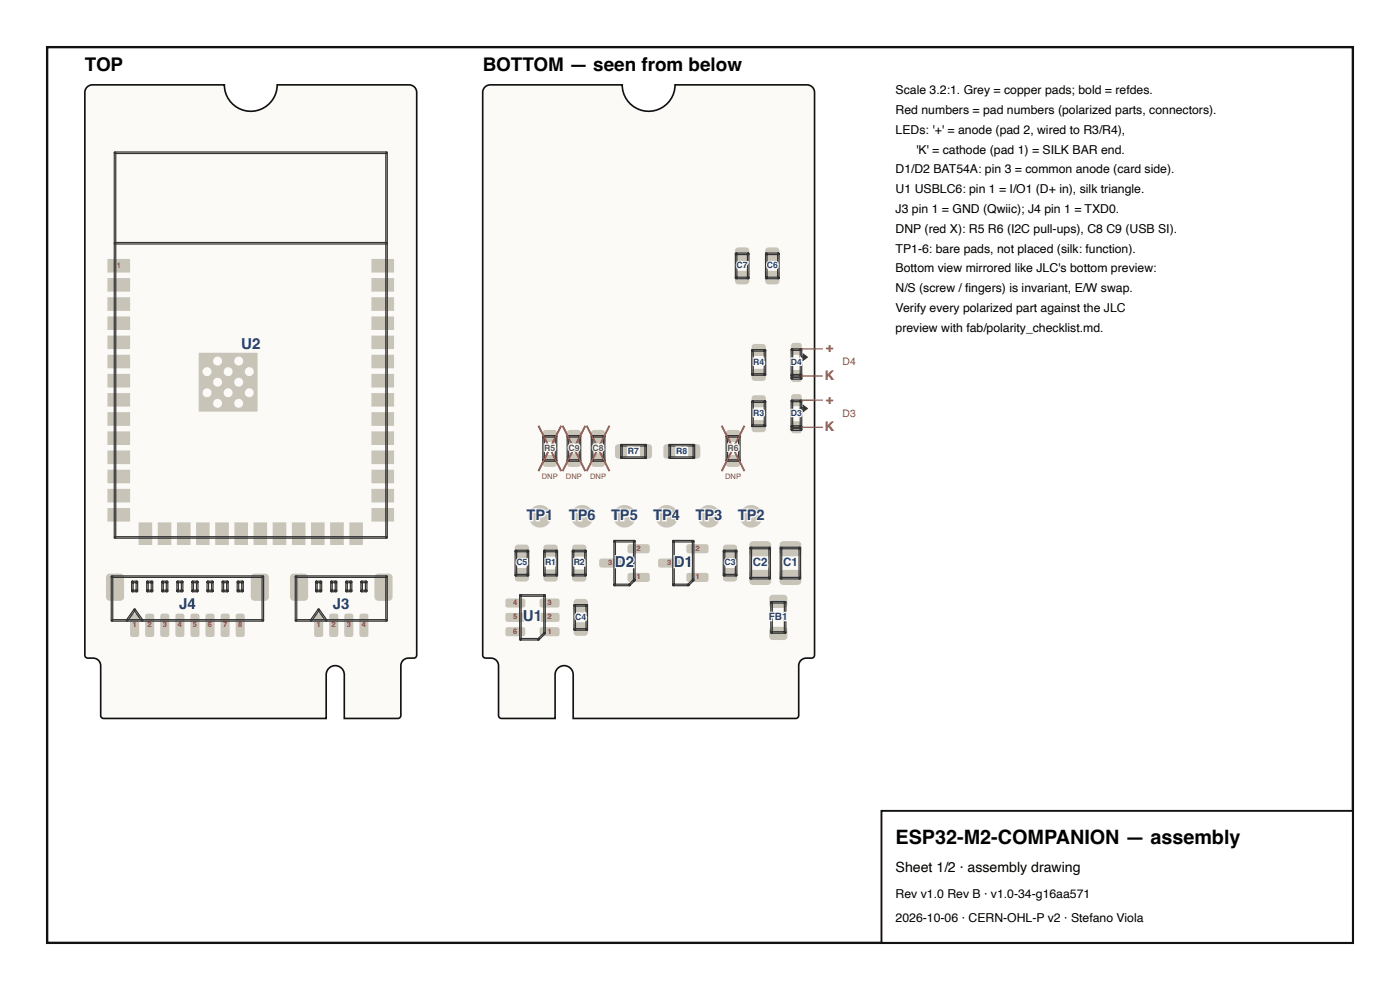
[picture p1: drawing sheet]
<svg xmlns="http://www.w3.org/2000/svg" width="297mm" height="210mm" viewBox="0 0 297 210" stroke-linecap="round" stroke-linejoin="round" font-family="sans-serif">
<path d="M18.3 18.6a1.61 1.61 0 0 1 1.3-.6h28a5.6 5.6 0 0 0 5.6 5.6 5.6 5.6 0 0 0 5.6-5.6h28a1.59 1.59 0 0 1 1.6 1.6v119.4l-.1 .3-.5 .3a2.04 2.04 0 0 0-2.8 1.4v10.8l-.1 .3-.4 .3h-11.5v-9.3a1.92 1.92 0 0 0-1.9-1.9 1.92 1.92 0 0 0-1.9 1.9v9.3h-47.2l-.4-.1-.2-.5v-10.6a1.59 1.59 0 0 0-1.6-1.6h-1.3l-.4-.3-.1-.3v-119.4z" fill="#fbfaf6" stroke="#111" stroke-width=".35"/>
<path d="M66.8 130.3l1.3-.1 .4 .3 .1 4.1-.3 .5h-1.2l-.4-.3-.1-4.2zM70 130.3l1.3-.1 .4 .3 .1 4.1-.3 .5h-1.2l-.4-.3-.1-4.2zM73.2 130.3l1.3-.1 .4 .3 .1 4.1-.3 .5h-1.2l-.4-.3-.1-4.2zM76.4 130.3l1.3-.1 .4 .3 .1 4.1-.3 .5h-1.2l-.4-.3-.1-4.2zM61.7 121.9l.6-.2h2.3a.79 .79 0 0 1 .8 .8v4.1a.79 .79 0 0 1-.8 .8h-2.3a.79 .79 0 0 1-.8-.8v-4.1zM79.7 121.9l.5-.2h2.3a.79 .79 0 0 1 .8 .8v4.1a.79 .79 0 0 1-.8 .8h-2.3a.79 .79 0 0 1-.8-.8v-4.1z" fill="#c9c4b8"/>
<g fill="none" stroke="#333" stroke-width=".25">
<path d="M62.6 122.3l19.4-.1 .2 .2-19.4 .1zM62.6 122.3l.3-.1 .1 .1-.1 9.5-.3-.2zM62.7 131.4h19.3l.2 .3-19.4 .1-.2-.1zM67 123.4l1.1-.1 .1 .2-1.1 .1zM67 125.3l1.1-.1 .1 .2-1.1 .1zM67 123.4l.2-.1 .1 .1-.1 2.1-.2-.1zM67.5 129.3l.2-.1 1.6 2.5h-.2zM67.5 129.2l.2 .1v.1l-1.7 2.4-.2-.2zM68 123.3l.2 .1-.1 2.1-.2-.1zM70.2 123.4l1.1-.1 .1 .2-1.1 .1zM70.2 125.3l1.1-.1 .1 .2-1.1 .1zM70.2 123.4l.2-.1 .1 .1-.1 2.1-.2-.1z"/>
<path d="M71.1 123.4l.2-.1 .1 .1-.1 2.1-.2-.1zM73.4 123.4l1.1-.1 .1 .2-1.1 .1zM73.4 125.3l1.1-.1 .1 .2-1.1 .1zM73.4 123.4l.2-.1 .1 .1-.1 2.1-.2-.1zM74.3 123.4l.2-.1 .1 .1-.1 2.1-.2-.1zM76.6 123.4l1.1-.1 .1 .2-1.1 .1zM76.6 125.3l1.1-.1 .1 .2-1.1 .1zM76.6 123.4l.2-.1 .1 .1-.1 2.1-.2-.1zM77.6 123.3l.2 .1-.1 2.1-.2-.1zM81.9 122.3l.2-.1 .1 .1-.1 9.5-.3-.2z"/>
</g>
<path d="M71.7 127h.5v1.6a.75 .75 0 0 1-.9 .7 .75 .75 0 0 1-.6-.9h.4l.2 .5 .4-.1zM72.8 127.2a.66 .66 0 0 1 .9-.1 .66 .66 0 0 1 0 1 .75 .75 0 0 1 .1 1.1 .75 .75 0 0 1-1.2-.2l-.1-.4h.4a.34 .34 0 0 0 .3 .4 .34 .34 0 0 0 .4-.4 .34 .34 0 0 0-.3-.3h-.2v-.3l.2-.1a.3 .3 0 0 0 .2-.3 .3 .3 0 0 0-.3-.3 .3 .3 0 0 0-.3 .4h-.4z" fill="none" stroke="#fbfaf6" stroke-width=".5"/>
<path d="M27.7 130.3l1.3-.1 .5 .3v4.1l-.3 .5h-1.1l-.5-.3v-4.2zM30.9 130.3l1.3-.1 .5 .3v4.1l-.3 .5h-1.1l-.5-.3v-4.2zM34.1 130.3l1.3-.1 .5 .3v4.1l-.3 .5h-1.1l-.5-.3v-4.2zM37.3 130.3l1.3-.1 .5 .3v4.1l-.3 .5h-1.1l-.5-.3v-4.2zM40.5 130.3l1.3-.1 .5 .3v4.1l-.3 .5h-1.1l-.5-.3v-4.2zM43.7 130.3l1.3-.1 .5 .3v4.1l-.3 .5h-1.1l-.5-.3v-4.2zM46.9 130.3l1.3-.1 .5 .3v4.1l-.3 .5h-1.1l-.5-.3v-4.2zM50.1 130.3l1.3-.1 .5 .3v4.1l-.3 .5h-1.1l-.5-.3v-4.2zM22.7 121.9l.6-.2h2.2a.79 .79 0 0 1 .8 .8v4.1a.79 .79 0 0 1-.8 .8h-2.2a.79 .79 0 0 1-.8-.8v-4.1zM53.4 121.9l.6-.2h2.2a.79 .79 0 0 1 .8 .8v4.1a.79 .79 0 0 1-.8 .8h-2.2a.79 .79 0 0 1-.8-.8v-4.1z" fill="#c9c4b8"/>
<g fill="none" stroke="#333" stroke-width=".25">
<path d="M23.6 122.3l32.2-.1 .1 .2-32.1 .1zM23.6 122.3l.2-.1 .1 .1-.1 9.5-.2-.2zM23.7 131.4h32.1l.1 .3-32.1 .1-.2-.1zM27.9 123.4l1.1-.1 .2 .2-1.1 .1zM27.9 125.3l1.1-.1 .2 .2-1.1 .1zM27.9 123.4l.2-.1 .1 .1-.1 2.1-.2-.1zM28.4 129.3l.3-.1 1.6 2.5h-.3zM28.5 129.2l.2 .1v.1l-1.8 2.4-.1-.2zM29 123.3l.2 .1-.1 2.1-.2-.1zM31.1 123.4l1.1-.1 .2 .2-1.1 .1zM31.1 125.3l1.1-.1 .2 .2-1.1 .1zM31.1 123.4l.2-.1 .1 .1-.1 2.1-.2-.1z"/>
<path d="M32.1 123.4l.2-.1 .1 .1-.1 2.1-.2-.1zM34.3 123.4l1.1-.1 .2 .2-1.1 .1zM34.3 125.3l1.1-.1 .2 .2-1.1 .1zM34.3 123.4l.2-.1 .1 .1-.1 2.1-.2-.1zM35.3 123.4l.2-.1 .1 .1-.1 2.1-.2-.1zM37.5 123.4l1.1-.1 .2 .2-1.1 .1zM37.5 125.3l1.1-.1 .2 .2-1.1 .1zM37.5 123.4l.2-.1 .1 .1-.1 2.1-.2-.1zM38.5 123.4l.2-.1 .1 .1-.1 2.1-.2-.1zM40.7 123.4l1.1-.1 .2 .2-1.1 .1zM40.7 125.3l1.1-.1 .2 .2-1.1 .1zM40.7 123.4l.2-.1 .1 .1-.1 2.1-.2-.1z"/>
<path d="M41.7 123.4l.2-.1 .1 .1-.1 2.1-.2-.1zM43.9 123.4l1.1-.1 .2 .2-1.1 .1zM43.9 125.3l1.1-.1 .2 .2-1.1 .1zM43.9 123.4l.2-.1 .1 .1-.1 2.1-.2-.1zM44.9 123.4l.2-.1 .1 .1-.1 2.1-.2-.1zM47.1 123.4l1.1-.1 .2 .2-1.1 .1zM47.1 125.3l1.1-.1 .2 .2-1.1 .1zM47.1 123.4l.2-.1 .1 .1-.1 2.1-.2-.1zM48.1 123.4l.2-.1 .1 .1-.1 2.1-.2-.1zM50.3 123.4l1.1-.1 .2 .2-1.1 .1zM50.3 125.3l1.1-.1 .2 .2-1.1 .1zM50.3 123.4l.2-.1 .1 .1-.1 2.1-.2-.1z"/>
<path d="M51.3 123.4l.2-.1 .1 .1-.1 2.1-.2-.1zM55.6 122.3l.2-.1 .1 .1-.1 9.5-.2-.2z"/>
</g>
<path d="M39 127h.5v1.6a.75 .75 0 0 1-.8 .7 .75 .75 0 0 1-.6-.9h.4l.1 .5 .4-.1zM40.7 127h.5v1.4h.2v.4h-.2v.5h-.5v-.5h-.9v-.4zM40.7 127.5v.9h-.5z" fill="none" stroke="#fbfaf6" stroke-width=".5"/>
<path d="M22.8 54.9h4.8v2.9h-4.8zM22.8 59h4.8v2.9h-4.8zM22.8 63.1h4.8v2.8h-4.8zM22.8 67.1h4.8v2.9h-4.8zM22.8 71.2h4.8v2.9h-4.8zM22.8 75.3h4.8v2.8h-4.8zM22.8 79.3h4.8v2.9h-4.8zM22.8 83.4h4.8v2.9h-4.8zM22.8 87.4h4.8v2.9h-4.8zM22.8 91.5h4.8v2.9h-4.8zM22.8 95.6h4.8v2.8h-4.8zM22.8 99.6h4.8v2.9h-4.8zM22.8 103.7h4.8v2.9h-4.8zM22.8 107.8h4.8v2.8h-4.8zM29.4 110.8h2.9v4.8h-2.9zM33.5 110.8h2.8v4.8h-2.8zM37.5 110.8h2.9v4.8h-2.9zM41.6 110.8h2.9v4.8h-2.9zM45.7 110.8h2.8v4.8h-2.8zM49.7 110.8h2.9v4.8h-2.9zM53.8 110.8h2.9v4.8h-2.9zM57.9 110.8h2.8v4.8h-2.8zM61.9 110.8h2.9v4.8h-2.9zM66 110.8h2.9v4.8h-2.9zM70 110.8h2.9v4.8h-2.9zM74.1 110.8h2.9v4.8h-2.9zM78.8 107.8h4.8v2.8h-4.8zM78.8 103.7h4.8v2.9h-4.8zM78.8 99.6h4.8v2.9h-4.8zM78.8 95.6h4.8v2.8h-4.8zM78.8 91.5h4.8v2.9h-4.8zM78.8 87.4h4.8v2.9h-4.8zM78.8 83.4h4.8v2.9h-4.8zM78.8 79.3h4.8v2.9h-4.8zM78.8 75.3h4.8v2.8h-4.8zM78.8 71.2h4.8v2.9h-4.8zM78.8 67.1h4.8v2.9h-4.8zM78.8 63.1h4.8v2.8h-4.8zM78.8 59h4.8v2.9h-4.8zM78.8 54.9h4.8v2.9h-4.8zM43 78.8a.96 .96 0 0 0 1.9 0 .96 .96 0 0 0-1.9 0zM43 83.3a.96 .96 0 0 0 1.9 0 .96 .96 0 0 0-1.9 0zM45.2 76.6a.96 .96 0 0 0 1.9 0 .96 .96 0 0 0-1.9 0zM45.2 81.1a.96 .96 0 0 0 1.9 0 .96 .96 0 0 0-1.9 0zM45.2 85.6a.96 .96 0 0 0 1.9 0 .96 .96 0 0 0-1.9 0zM47.4 78.8a1 1 0 0 0 2 0 1 1 0 0 0-2 0zM42.2 74.8h12.4v12.5h-12.4zM47.4 83.3a1 1 0 0 0 2 0 1 1 0 0 0-2 0zM49.7 76.6a.96 .96 0 0 0 1.9 0 .96 .96 0 0 0-1.9 0zM49.7 81.1a.96 .96 0 0 0 1.9 0 .96 .96 0 0 0-1.9 0zM49.7 85.6a.96 .96 0 0 0 1.9 0 .96 .96 0 0 0-1.9 0zM51.9 78.8a.96 .96 0 0 0 1.9 0 .96 .96 0 0 0-1.9 0zM51.9 83.3a.96 .96 0 0 0 1.9 0 .96 .96 0 0 0-1.9 0z" fill="#c9c4b8"/>
<path d="M24.2 32.3l57.8-.1 .2 .3-57.8 .1zM24.2 32.3h.3l.1 .1-.1 81.7-.3-.1zM81.9 32.3h.2l.1 .1-.1 81.7-.3-.1zM24.2 51.5l57.8-.1 .2 .3-57.8 .1zM24.2 113.9l57.8-.1 .2 .3-57.8 .1z" fill="none" stroke="#333" stroke-width=".25"/>
<path d="M51.4 71.8h.5v1.4a.45 .45 0 0 0 .4 .5 .45 .45 0 0 0 .5-.5v-1.4h.4v1.4a.93 .93 0 0 1-.9 .9 .93 .93 0 0 1-.9-.9zM53.8 71.9a.81 .81 0 0 1 1.3 .4 .81 .81 0 0 1-.6 1.1l-.4 .3h1v.4h-1.5a2.19 2.19 0 0 1 1-1.4 .33 .33 0 0 0-.2-.5 .33 .33 0 0 0-.4 .4h-.4z" fill="none" stroke="#fbfaf6" stroke-width=".5"/>
<path d="M102.7 18.6a1.61 1.61 0 0 1 1.3-.6h28a5.6 5.6 0 0 0 5.6 5.6 5.6 5.6 0 0 0 5.6-5.6h28a1.59 1.59 0 0 1 1.6 1.6v119.4l-.3 .5-.3 .1a2.04 2.04 0 0 0-2.7 1.4l-.1 10.8-.1 .3-.5 .3h-47.2v-9.3a1.92 1.92 0 0 0-1.9-1.9 1.92 1.92 0 0 0-1.9 1.9v9.3h-11.5l-.4-.3-.1-.3v-10.6a1.59 1.59 0 0 0-1.6-1.6h-1.3l-.4-.3-.1-.3v-119.4z" fill="#fbfaf6" stroke="#111" stroke-width=".35"/>
<path d="M115.5 121l-.2 .4v1.3a.65 .65 0 0 0 .6 .7h1.8a.65 .65 0 0 0 .6-.7v-1.3a.65 .65 0 0 0-.6-.6h-1.8zM115.5 115.7l-.2 .5v1.2a.65 .65 0 0 0 .6 .7h1.8a.65 .65 0 0 0 .6-.7v-1.2a.65 .65 0 0 0-.6-.7h-1.8z" fill="#c9c4b8"/>
<path d="M115.3 116.8l2.8-.1 .2 .2-2.8 .1zM115.3 116.8l.2-.1 .1 .2-.1 5.3-.2-.2zM118 116.8l.2-.1 .1 .2-.1 5.3-.2-.2zM115.3 121.9l2.8-.1 .2 .3-2.8 .1z" fill="none" stroke="#333" stroke-width=".25"/>
<path d="M115.8 118.6l1 .1v.4l-.1 .2 .2 .6h-.3l-.1-.4-.2-.1h-.3v.5h-.2zM116 118.8h.4a.18 .18 0 0 1 .2 .2 .18 .18 0 0 1-.2 .2h-.4zM117.1 118.9l.5-.3v1.3h-.2v-.9h-.3z" fill="none" stroke="#fbfaf6" stroke-width=".5"/>
<path d="M125.6 96.4l-.2 .5v1.4a.71 .71 0 0 0 .7 .7h1.6a.72 .72 0 0 0 .7-.7v-1.4a.72 .72 0 0 0-.7-.7h-1.6zM125.6 91.4l-.2 .5v1.5a.71 .71 0 0 0 .7 .7h1.6a.72 .72 0 0 0 .7-.7v-1.5a.71 .71 0 0 0-.7-.7h-1.6z" fill="#c9c4b8"/>
<path d="M125.4 97.6l2.8-.1 .1 .2-2.7 .1zM125.4 92.5l2.8-.1 .1 .2-2.7 .1zM125.4 92.5l.3-.1 .1 .2-.1 5.2-.3-.1zM128 92.5l.2-.1 .1 .2-.1 5.2-.2-.1z" fill="none" stroke="#333" stroke-width=".25"/>
<path d="M129.3 90.3l-4.8 9.6zM124.5 90.3l4.8 9.6z" fill="#000" stroke="#c0392b" stroke-width=".4"/>
<g fill="none" stroke="#fbfaf6" stroke-width=".5">
<path d="M126 94.4a.59 .59 0 0 1 1 .3h-.3l-.1-.1a.4 .4 0 0 0-.5 .4 .4 .4 0 0 0 .5 .3l.1-.1h.3a.65 .65 0 0 1-1.1 .3 .65 .65 0 0 1 .1-1.1zM127.2 94.4a.43 .43 0 0 1 .6 0 .43 .43 0 0 1 .1 .6 .42 .42 0 0 1-.1 .6 .42 .42 0 0 1-.6-.1 .42 .42 0 0 1 .1-.6l-.2-.2z"/>
<circle cx="127.5" cy="94.7" r=".17"/>
<circle cx="127.5" cy="95.2" r=".2"/>
</g>
<path d="M159.6 78.4l-.2 .5v1.3a.65 .65 0 0 0 .7 .6h1.7a.65 .65 0 0 0 .7-.6v-1.3a.65 .65 0 0 0-.7-.7h-1.7zM159.6 73.2l-.2 .4v1.3a.65 .65 0 0 0 .7 .6h1.7a.65 .65 0 0 0 .7-.6v-1.3a.65 .65 0 0 0-.7-.6h-1.7z" fill="#c9c4b8"/>
<path d="M159.5 74.3l2.8-.1 .1 .2-2.8 .1zM159.5 74.3l.2-.1 .1 .1-.1 5.3-.2-.2zM159.6 79.3h2.7l.1 .2-2.8 .1-.1-.1zM162.1 74.3l.2-.1 .1 .1-.1 5.3-.2-.2z" fill="none" stroke="#333" stroke-width=".25"/>
<path d="M159.9 76.1l1 .1 .1 .3-.2 .2 .2 .7h-.3v-.4l-.2-.1h-.3v.5h-.3zM160.2 76.3h.3a.18 .18 0 0 1 .2 .2 .18 .18 0 0 1-.2 .1h-.3zM161.6 76.1h.3v.8h.2l-.2 .5h-.2v-.3h-.5zM161.7 76.3v.6h-.3z" fill="none" stroke="#fbfaf6" stroke-width=".5"/>
<path d="M146.2 94.4l-.2 .5v1.7a.65 .65 0 0 0 .6 .7h1.3a.65 .65 0 0 0 .7-.7v-1.7a.65 .65 0 0 0-.7-.7h-1.3zM140.9 94.4l-.2 .5v1.7a.65 .65 0 0 0 .7 .7h1.2a.65 .65 0 0 0 .7-.7v-1.7a.65 .65 0 0 0-.7-.7h-1.2z" fill="#c9c4b8"/>
<path d="M141.9 97l5.3-.1 .1 .2-5.2 .1zM141.9 94.4l.2-.1 .1 .1-.1 2.8-.2-.1zM141.9 94.4l5.3-.1 .1 .2-5.2 .1zM147.1 94.3l.3 .1-.1 2.8-.3-.1z" fill="none" stroke="#333" stroke-width=".25"/>
<g fill="none" stroke="#fbfaf6" stroke-width=".5">
<path d="M143.6 94.9l1 .2 .1 .3-.2 .2 .2 .7h-.3v-.5l-.2-.1h-.3v.6h-.3zM143.9 95.2h.3a.18 .18 0 0 1 .2 .1 .18 .18 0 0 1-.2 .2h-.3zM145 95.1a.43 .43 0 0 1 .6-.1 .43 .43 0 0 1 0 .6 .42 .42 0 0 1 0 .6 .42 .42 0 0 1-.6-.1 .42 .42 0 0 1 0-.5l-.1-.3z"/>
<circle cx="145.3" cy="95.3" r=".17"/>
<circle cx="145.3" cy="95.9" r=".2"/>
</g>
<path d="M120.5 96.4l-.3 .5v1.4a.72 .72 0 0 0 .8 .7h1.6a.72 .72 0 0 0 .7-.7v-1.4a.72 .72 0 0 0-.7-.7h-1.6zM120.5 91.4l-.3 .5v1.5a.72 .72 0 0 0 .8 .7h1.6a.72 .72 0 0 0 .7-.7v-1.5a.72 .72 0 0 0-.7-.7h-1.6z" fill="#c9c4b8"/>
<path d="M120.3 92.5l2.7-.1 .2 .2-2.7 .1zM120.3 92.5l.2-.1 .1 .2-.1 5.2-.2-.1zM120.4 97.5h2.6l.2 .2-2.7 .1-.2-.1zM122.9 92.5l.2-.1 .1 .2-.1 5.2-.2-.1z" fill="none" stroke="#333" stroke-width=".25"/>
<path d="M124.2 90.3l-4.9 9.6zM119.3 90.3l4.9 9.6z" fill="#000" stroke="#c0392b" stroke-width=".4"/>
<g fill="none" stroke="#fbfaf6" stroke-width=".5">
<path d="M120.9 94.4a.59 .59 0 0 1 .9 .3h-.2l-.1-.1a.4 .4 0 0 0-.6 .4 .4 .4 0 0 0 .6 .3l.1-.1h.2a.65 .65 0 0 1-1 .3 .65 .65 0 0 1 .1-1.1zM122.1 94.4a.54 .54 0 0 1 .7 .1 .54 .54 0 0 1 .1 .7 .44 .44 0 0 1-.4 .5 .44 .44 0 0 1-.5-.4l.5 .1 .1-.3a.42 .42 0 0 1-.6-.1 .42 .42 0 0 1 .1-.6z"/>
<circle cx="122.4" cy="94.8" r=".22"/>
</g>
<path d="M159.2 121.1l-.2 .6v1.6a.79 .79 0 0 0 .8 .8h3a.78 .78 0 0 0 .8-.8v-1.6a.78 .78 0 0 0-.8-.8h-3zM159.2 115l-.2 .6v1.6a.79 .79 0 0 0 .8 .8h3a.78 .78 0 0 0 .8-.8v-1.6a.78 .78 0 0 0-.8-.8h-3z" fill="#c9c4b8"/>
<path d="M159.1 116.2l4.2-.1 .1 .2-4.1 .1zM159.1 116.2l.2-.1 .1 .1-.1 6.6-.2-.2zM163.1 116.2l.2-.1 .1 .1-.1 6.6-.2-.2zM159.2 122.5h4.1l.1 .2-4.1 .1-.2-.1z" fill="none" stroke="#333" stroke-width=".25"/>
<path d="M160.1 118.5a.78 .78 0 0 1 1.3 .4h-.4a.48 .48 0 0 0-.7-.2 .48 .48 0 0 0-.1 .7 .41 .41 0 0 0 .4 .4 .41 .41 0 0 0 .4-.3h.4a.82 .82 0 0 1-1.1 .6 .82 .82 0 0 1-.4-1.1zM161.8 118.5a.62 .62 0 0 1 .9 .2 .62 .62 0 0 1-.5 .9l-.2 .2h.7v.3h-1.1l.2-.6a.53 .53 0 0 0 .5-.3 .53 .53 0 0 0 0-.5h-.3l-.1 .3h-.3z" fill="none" stroke="#fbfaf6" stroke-width=".5"/>
<path d="M115.3 96.7l-.2 .4v1.3a.65 .65 0 0 0 .7 .6h1.7a.65 .65 0 0 0 .7-.6v-1.3a.65 .65 0 0 0-.7-.6h-1.7zM115.3 91.4l-.2 .4v1.3a.65 .65 0 0 0 .7 .7h1.7a.65 .65 0 0 0 .7-.7v-1.3a.65 .65 0 0 0-.7-.6h-1.7z" fill="#c9c4b8"/>
<path d="M115.2 97.6l2.8-.1 .1 .2-2.8 .1zM115.2 92.5l2.8-.1 .1 .2-2.8 .1zM115.2 92.5l.2-.1 .1 .2-.1 5.2-.2-.1zM117.8 92.5l.2-.1 .1 .2-.1 5.2-.2-.1z" fill="none" stroke="#333" stroke-width=".25"/>
<path d="M119.1 90.3l-4.9 9.6zM114.2 90.3l4.9 9.6z" fill="#000" stroke="#c0392b" stroke-width=".4"/>
<path d="M115.6 94.3l1 .1 .1 .4-.2 .2 .2 .6h-.3v-.4l-.2-.1h-.3v.5h-.3zM115.9 94.5h.3a.18 .18 0 0 1 .2 .2 .18 .18 0 0 1-.2 .2h-.3zM117 94.3h.7v.3h-.5l-.1 .2a.45 .45 0 0 1 .6 .3 .45 .45 0 0 1-.3 .6 .45 .45 0 0 1-.6-.4h.3a.2 .2 0 0 0 .3 0 .2 .2 0 0 0 0-.3 .2 .2 0 0 0-.3 .1h-.2z" fill="none" stroke="#fbfaf6" stroke-width=".5"/>
<path d="M153.6 120.7l-.2 .5v1.4a.72 .72 0 0 0 .7 .8h1.6a.72 .72 0 0 0 .7-.8v-1.4a.72 .72 0 0 0-.7-.7h-1.6zM153.6 115.7l-.2 .5v1.5a.71 .71 0 0 0 .7 .7h1.6a.72 .72 0 0 0 .7-.7v-1.5a.72 .72 0 0 0-.7-.7h-1.6z" fill="#c9c4b8"/>
<path d="M153.5 116.7h2.7l.1 .2-2.7 .1-.1-.1zM153.5 116.7l.3 .2-.1 5.3-.3-.2zM156.1 116.7l.2 .2-.1 5.3-.2-.2zM153.5 121.9l2.7-.1 .1 .3-2.7 .1-.1-.1z" fill="none" stroke="#333" stroke-width=".25"/>
<path d="M154 118.7a.59 .59 0 0 1 1 .4h-.3l-.1-.2a.4 .4 0 0 0-.5 .4 .4 .4 0 0 0 .5 .3l.1-.1h.3a.65 .65 0 0 1-1.1 .3 .65 .65 0 0 1 .1-1.1zM155.2 118.7a.38 .38 0 0 1 .6 0 .38 .38 0 0 1 0 .5 .44 .44 0 0 1-.1 .8 .44 .44 0 0 1-.6-.5h.2a.2 .2 0 0 0 .2 .3 .2 .2 0 0 0 .2-.2 .2 .2 0 0 0-.2-.2h-.1l.1-.2a.17 .17 0 0 0 .2-.2 .17 .17 0 0 0-.2-.2 .17 .17 0 0 0-.2 .2h-.2z" fill="none" stroke="#fbfaf6" stroke-width=".5"/>
<circle cx="159.4" cy="109.5" r="2.4" fill="#c9c4b8"/>
<path d="M156.6 108.1h1.8v.4h-.7v1.9h-.5v-1.9h-.6zM158.7 108.1h.9a.72 .72 0 0 1 .8 .8 .72 .72 0 0 1-.8 .7h-.5v.8h-.4zM159.1 108.5h.5a.33 .33 0 0 1 .3 .3 .33 .33 0 0 1-.3 .4h-.5zM160.8 108.3a.78 .78 0 0 1 1.2 .3 .78 .78 0 0 1-.6 1.1l-.3 .3h1v.4h-1.5a2.11 2.11 0 0 1 1-1.4 .32 .32 0 0 0-.2-.5 .32 .32 0 0 0-.4 .4h-.4z" fill="none" stroke="#fbfaf6" stroke-width=".5"/>
<path d="M145.7 121.7l-.1 1.3 .3 .4h3.9l.5-.3v-1.1l-.3-.4-3.9-.1zM145.7 115.6l-.1 1.3 .3 .4 3.9 .1 .5-.3v-1.2l-.3-.4-3.9-.1zM139.7 118.6l-.1 1.3 .3 .5h3.9l.5-.3v-1.1l-.3-.5h-3.9z" fill="#c9c4b8"/>
<path d="M142.7 114.7l.2-.1 .1 .2-.1 9.4-.2-.1zM142.7 114.7l4.3-.1 .2 .3-4.3 .1zM146.9 114.7l.2-.1 .1 .2-.1 8.4-.2-.2zM142.8 123.9h3.2l.2 .2-3.3 .1-.2-.1zM145.9 124l1.1-1.1 .2 .1-1.1 1.2-.2-.1z" fill="none" stroke="#333" stroke-width=".25"/>
<path d="M143.2 118h.9a1.16 1.16 0 0 1 1 1.2 1.16 1.16 0 0 1-1 1.1h-.9zM143.6 118.4h.5a.78 .78 0 0 1 .5 1 .78 .78 0 0 1-1 .5zM145.4 118.4a.47 .47 0 0 0 .7-.4h.3v2.3h-.4v-1.6h-.6z" fill="none" stroke="#fbfaf6" stroke-width=".5"/>
<path d="M114.6 133.2l-.1 1.3 .3 .4 3.4 .1 .5-.3v-1.2l-.3-.4-3.4-.1zM114.6 130.1l-.1 1.3 .3 .5h3.4l.5-.3v-1.1l-.3-.5h-3.4zM114.6 127.1l-.1 1.3 .3 .4 3.4 .1 .5-.3v-1.2l-.3-.4h-3.4zM107.3 127.1l-.1 1.3 .3 .4 3.5 .1 .4-.3v-1.2l-.3-.4h-3.4zM107.3 130.1l-.1 1.3 .3 .5h3.5l.4-.3v-1.1l-.3-.5h-3.4zM107.3 133.2l-.1 1.3 .3 .4 3.5 .1 .4-.3v-1.2l-.3-.4-3.4-.1z" fill="#c9c4b8"/>
<path d="M110.3 135.5l3.9-.1 .2 .3-4 .1-.1-.1zM110.3 126.2l.3 .1-.1 9.5-.3-.2zM110.3 126.2h5.2l.2 .2-5.3 .1-.1-.1zM115.4 126.3l.2-.1 .1 .1-.1 8.2-.2-.2zM115.4 134.2h.2l.1 .2-1.5 1.4-.1-.3z" fill="none" stroke="#333" stroke-width=".25"/>
<path d="M111.2 129.5h.4v1.4a.45 .45 0 0 0 .5 .6 .45 .45 0 0 0 .4-.6v-1.4h.5v1.4a.93 .93 0 0 1-.9 1 .93 .93 0 0 1-.9-1zM113.4 130a.47 .47 0 0 0 .7-.4h.3v2.2h-.4v-1.5h-.6z" fill="none" stroke="#fbfaf6" stroke-width=".5"/>
<path d="M121.5 121l-.1 .4v1.3a.65 .65 0 0 0 .6 .7h1.8a.65 .65 0 0 0 .6-.7v-1.3a.65 .65 0 0 0-.6-.6h-1.8zM121.5 115.7l-.1 .5v1.2a.65 .65 0 0 0 .6 .7h1.8a.65 .65 0 0 0 .6-.7v-1.2a.65 .65 0 0 0-.6-.7h-1.8z" fill="#c9c4b8"/>
<path d="M121.5 116.7h2.7l.1 .2-2.7 .1-.2-.1zM121.5 116.7l.2 .2-.1 5.3-.2-.2zM124 116.8l.3-.1 .1 .2-.1 5.3-.3-.2zM121.4 121.9l2.8-.1 .1 .3-2.7 .1z" fill="none" stroke="#333" stroke-width=".25"/>
<path d="M121.8 118.6l1 .1 .1 .4-.2 .2 .3 .6h-.4v-.4l-.2-.1h-.3v.5h-.3zM122.1 118.8h.3a.18 .18 0 0 1 .3 .2 .18 .18 0 0 1-.3 .2h-.3zM123.2 118.7a.48 .48 0 0 1 .8 .3 .48 .48 0 0 1-.5 .6l-.1 .1h.6v.2h-.9v-.2a.72 .72 0 0 0 .6-.8l-.6 .2z" fill="none" stroke="#fbfaf6" stroke-width=".5"/>
<path d="M156.1 57.7l-.2 .5v1.4a.72 .72 0 0 0 .7 .7h1.6a.71 .71 0 0 0 .8-.7v-1.4a.72 .72 0 0 0-.8-.8h-1.6zM156.1 52.7l-.2 .5v1.4a.72 .72 0 0 0 .7 .8h1.6a.72 .72 0 0 0 .8-.8v-1.4a.72 .72 0 0 0-.8-.7h-1.6z" fill="#c9c4b8"/>
<path d="M156 58.9l2.7-.1 .2 .2-2.7 .1zM156.1 53.7h2.6l.2 .2-2.7 .1-.2-.1zM156.1 53.7l.2 .1-.1 5.3-.2-.1zM158.6 53.8l.2-.1 .1 .1-.1 5.3-.2-.1z" fill="none" stroke="#333" stroke-width=".25"/>
<path d="M156.5 55.7a.59 .59 0 0 1 1 .3h-.3v-.1a.4 .4 0 0 0-.6 .3 .4 .4 0 0 0 .6 .4v-.2h.3a.65 .65 0 0 1-1 .4 .65 .65 0 0 1 0-1.1zM157.6 55.6h1l-.5 1.3h-.3l.1-.2 .4-.9h-.7z" fill="none" stroke="#fbfaf6" stroke-width=".5"/>
<path d="M109.4 120.7l-.2 .5v1.4a.72 .72 0 0 0 .7 .8h1.6a.72 .72 0 0 0 .7-.8v-1.4a.71 .71 0 0 0-.7-.7h-1.6zM109.4 115.7l-.2 .5v1.5a.72 .72 0 0 0 .7 .7h1.6a.72 .72 0 0 0 .7-.7v-1.5a.72 .72 0 0 0-.7-.7h-1.6z" fill="#c9c4b8"/>
<path d="M109.3 116.8l2.7-.1 .2 .2-2.8 .1zM109.3 116.8l.2-.1 .1 .2-.1 5.3-.2-.2zM111.9 116.7l.3 .2-.1 5.3-.3-.2zM109.3 121.9l2.7-.1 .2 .3-2.8 .1z" fill="none" stroke="#333" stroke-width=".25"/>
<path d="M109.8 118.7a.59 .59 0 0 1 1 .4h-.3v-.2a.4 .4 0 0 0-.6 .4 .4 .4 0 0 0 .6 .3v-.1h.3a.65 .65 0 0 1-1 .3 .65 .65 0 0 1 0-1.1zM111.1 118.7h.7v.2h-.6v.3a.45 .45 0 0 1 .6 .2 .45 .45 0 0 1-.4 .6 .45 .45 0 0 1-.5-.4h.3a.2 .2 0 0 0 .3 .1 .2 .2 0 0 0 0-.3 .2 .2 0 0 0-.3 0h-.2z" fill="none" stroke="#fbfaf6" stroke-width=".5"/>
<path d="M136 94.4l-.2 .5v1.7a.65 .65 0 0 0 .6 .7h1.3a.65 .65 0 0 0 .6-.7v-1.7a.65 .65 0 0 0-.6-.7h-1.3zM130.7 94.4l-.2 .5v1.7a.65 .65 0 0 0 .6 .7h1.3a.65 .65 0 0 0 .6-.7v-1.7a.65 .65 0 0 0-.6-.7h-1.3z" fill="#c9c4b8"/>
<path d="M131.7 97l5.3-.1 .1 .2-5.3 .1zM131.7 94.4l.2-.1 .1 .1-.1 2.8-.2-.1zM131.7 94.4l5.3-.1 .1 .2-5.3 .1zM136.9 94.3l.2 .1-.1 2.8-.2-.1z" fill="none" stroke="#333" stroke-width=".25"/>
<path d="M133.4 94.9l1 .2v.3l-.2 .2 .3 .7h-.3l-.1-.5-.2-.1h-.3v.6h-.2zM133.6 95.2h.4a.18 .18 0 0 1 .2 .1 .18 .18 0 0 1-.2 .2h-.4zM134.6 95h.9l-.5 1.3h-.2v-.3l.4-.8h-.6z" fill="none" stroke="#fbfaf6" stroke-width=".5"/>
<path d="M154.2 96.7l-.2 .4v1.3a.65 .65 0 0 0 .6 .6h1.8a.65 .65 0 0 0 .6-.6v-1.3a.65 .65 0 0 0-.6-.6h-1.8zM154.2 91.4l-.2 .4v1.3a.65 .65 0 0 0 .6 .7h1.8a.65 .65 0 0 0 .6-.7v-1.3a.65 .65 0 0 0-.6-.6h-1.8z" fill="#c9c4b8"/>
<path d="M154 97.6l2.8-.1 .2 .2-2.8 .1zM154 92.5l2.8-.1 .2 .2-2.8 .1zM154 92.5l.3-.1 .1 .2-.1 5.2-.3-.1zM156.7 92.5l.2-.1 .1 .2-.1 5.2-.2-.1z" fill="none" stroke="#333" stroke-width=".25"/>
<path d="M157.9 90.3l-4.8 9.6zM153.1 90.3l4.8 9.6z" fill="#000" stroke="#c0392b" stroke-width=".4"/>
<g fill="none" stroke="#fbfaf6" stroke-width=".5">
<path d="M154.5 94.3l1 .1 .1 .4-.2 .2 .2 .6h-.3l-.1-.4-.2-.1h-.2v.5h-.3zM154.8 94.5h.3a.18 .18 0 0 1 .2 .2 .18 .18 0 0 1-.2 .2h-.3zM155.9 94.4l.5-.1 .2 .3-.5-.1-.1 .4a.44 .44 0 0 1 .6 .2 .44 .44 0 0 1-.3 .6 .44 .44 0 0 1-.5-.4z"/>
<circle cx="156.2" cy="95.2" r=".22"/>
</g>
<path d="M162.5 57.7l-.2 .5v1.4a.71 .71 0 0 0 .7 .7h1.6a.72 .72 0 0 0 .8-.7v-1.4a.72 .72 0 0 0-.8-.8h-1.6zM162.5 52.7l-.2 .5v1.4a.72 .72 0 0 0 .7 .8h1.6a.72 .72 0 0 0 .8-.8v-1.4a.72 .72 0 0 0-.8-.7h-1.6z" fill="#c9c4b8"/>
<path d="M162.4 58.9l2.7-.1 .2 .2-2.7 .1zM162.5 53.7h2.6l.2 .2-2.7 .1-.2-.1zM162.5 53.7l.2 .1-.1 5.3-.2-.1zM165.1 53.7l.2 .1-.1 5.3-.2-.1z" fill="none" stroke="#333" stroke-width=".25"/>
<g fill="none" stroke="#fbfaf6" stroke-width=".5">
<path d="M162.9 55.7a.59 .59 0 0 1 1 .3h-.3v-.1a.4 .4 0 0 0-.6 .3 .4 .4 0 0 0 .6 .4v-.2h.3a.65 .65 0 0 1-1 .4 .65 .65 0 0 1 0-1.1zM164.2 55.7l.5-.1 .2 .3-.5-.1-.1 .4a.44 .44 0 0 1 .6 .2 .44 .44 0 0 1-.3 .6 .44 .44 0 0 1-.5-.5z"/>
<circle cx="164.5" cy="56.5" r=".22"/>
</g>
<path d="M168 78.6l-.2 .4v1.5a.55 .55 0 0 0 .6 .5h1.1a.55 .55 0 0 0 .6-.5v-1.5a.55 .55 0 0 0-.6-.5h-1.1zM168 72.9l-.2 .4v1.4a.55 .55 0 0 0 .6 .6h1.1a.55 .55 0 0 0 .6-.6v-1.4a.55 .55 0 0 0-.6-.6h-1.1z" fill="#c9c4b8"/>
<path d="M167.8 79.5l.1-.1 .3 .1-.1 .9-.3-.1zM167.9 74.1l2-.1 .2 .2-2.1 .1zM167.9 74.1l.2-.1 .1 .2-.1 5.5-.3-.1zM167.9 79.4h2l.2 .3-2.1 .1-.1-.1zM169.7 79.5l.2-.1 .2 .1-.1 .9-.3-.1zM169.8 75.7l.8-.1 .1 .2-.8 .1zM169.8 74.1l.2-.1 .1 .2-.1 5.5-.2-.1zM167.9 80.1h2l.2 .2-.2 .1h-1.9l-.2-.1z" fill="none" stroke="#333" stroke-width=".25"/>
<path d="M170.4 75.1l.9 .7-.9 .6z" fill="#333" stroke="#333" stroke-width=".25"/>
<path d="M167.9 76.1h.6a.66 .66 0 0 1 .6 .6 .66 .66 0 0 1-.6 .7h-.6zM168.2 76.3a.44 .44 0 0 1 .6 .4 .44 .44 0 0 1-.6 .4zM169.6 76.1h.3v.8h.2l-.2 .5h-.2v-.3h-.5zM169.7 76.3v.6h-.4z" fill="none" stroke="#fbfaf6" stroke-width=".5"/>
<path d="M169.9 74h4.7M169.9 79.8h4.7" fill="none" stroke="#c0392b" stroke-width=".25"/>
<circle cx="141.4" cy="109.5" r="2.4" fill="#c9c4b8"/>
<path d="M138.6 108.1h1.9v.4h-.7v1.9h-.5v-1.9h-.7zM140.7 108.1h1a.72 .72 0 0 1 .7 .8 .72 .72 0 0 1-.7 .7h-.5v.8h-.5zM141.2 108.5h.4a.33 .33 0 0 1 .4 .3 .33 .33 0 0 1-.4 .4h-.4zM143.4 108.2h.5v1.3h.3v.4h-.3v.5h-.4v-.5h-.9v-.4zM143.5 108.6v.9h-.5z" fill="none" stroke="#fbfaf6" stroke-width=".5"/>
<path d="M133.3 121.7l-.2 1.3 .3 .4h4l.4-.3v-1.1l-.3-.4-3.9-.1zM133.3 115.6l-.2 1.3 .3 .4 4 .1 .4-.3v-1.2l-.3-.4-3.9-.1zM127.3 118.6l-.2 1.3 .3 .5h4l.4-.3v-1.1l-.3-.5h-3.9z" fill="#c9c4b8"/>
<path d="M130.2 114.7l.3-.1 .1 .2-.1 9.4-.3-.1zM130.2 114.7l4.4-.1 .1 .3-4.3 .1zM134.4 114.7l.2-.1 .1 .2-.1 8.4-.2-.2zM130.3 123.9h3.2l.2 .2-3.3 .1-.2-.1zM133.4 124l1.1-1.1 .2 .1-1.1 1.2-.2-.1z" fill="none" stroke="#333" stroke-width=".25"/>
<path d="M130.7 118h1a1.16 1.16 0 0 1 1 1.2 1.16 1.16 0 0 1-1 1.1h-1zM131.1 118.4h.5a.78 .78 0 0 1 .5 1 .78 .78 0 0 1-1 .5zM133.1 118.2a.81 .81 0 0 1 1.3 .3 .81 .81 0 0 1-.7 1.1l-.3 .3h1v.4h-1.6a2.19 2.19 0 0 1 1.1-1.4 .33 .33 0 0 0-.2-.5 .33 .33 0 0 0-.4 .4h-.4z" fill="none" stroke="#fbfaf6" stroke-width=".5"/>
<circle cx="123.5" cy="109.5" r="2.4" fill="#c9c4b8"/>
<g fill="none" stroke="#fbfaf6" stroke-width=".5">
<path d="M120.7 108.1h1.8v.4h-.6v1.9h-.5v-1.9h-.7zM122.8 108.1h1a.72 .72 0 0 1 .7 .8 .72 .72 0 0 1-.7 .7h-.5v.8h-.5zM123.3 108.5h.4a.33 .33 0 0 1 .4 .3 .33 .33 0 0 1-.4 .4h-.4zM125 108.3a.7 .7 0 0 1 .7-.1 .7 .7 0 0 1 .5 .5l-.9-.1-.1 .5a.73 .73 0 0 1 1 .4 .73 .73 0 0 1-.5 1 .73 .73 0 0 1-.9-.6 1.75 1.75 0 0 1 .2-1.6z"/>
<circle cx="125.4" cy="109.7" r=".37"/>
</g>
<path d="M168 89.5l-.2 .4v1.5a.55 .55 0 0 0 .6 .5h1.1a.55 .55 0 0 0 .6-.5v-1.5a.55 .55 0 0 0-.6-.5h-1.1zM168 83.8l-.2 .4v1.4a.55 .55 0 0 0 .6 .6h1.1a.55 .55 0 0 0 .6-.6v-1.4a.55 .55 0 0 0-.6-.6h-1.1z" fill="#c9c4b8"/>
<path d="M167.8 90.4l.1-.1 .3 .1-.1 .9-.3-.1zM167.9 90.4l2-.1 .2 .2-2.1 .1zM167.9 85l2-.1 .2 .2-2.1 .1zM167.9 85l.2-.1 .1 .1-.1 5.6-.3-.1zM167.9 90.9h2l.2 .3-.2 .1h-1.9l-.2-.1zM169.7 90.4l.2-.1 .2 .1-.1 .9-.3-.1zM169.8 86.6l.8-.1 .1 .2-.8 .1zM169.8 85l.2-.1 .1 .1-.1 5.6-.2-.1z" fill="none" stroke="#333" stroke-width=".25"/>
<path d="M170.4 86l.9 .6-.9 .7z" fill="#333" stroke="#333" stroke-width=".25"/>
<path d="M167.9 86.9h.6a.66 .66 0 0 1 .6 .7 .66 .66 0 0 1-.6 .7h-.6zM168.2 87.2a.44 .44 0 0 1 .6 .4 .44 .44 0 0 1-.6 .4zM169.3 87.1a.38 .38 0 0 1 .6-.1 .38 .38 0 0 1 0 .6 .43 .43 0 0 1-.2 .7 .43 .43 0 0 1-.5-.4h.2a.19 .19 0 0 0 .2 .2 .19 .19 0 0 0 .2-.2 .19 .19 0 0 0-.2-.2h-.1l.1-.2a.17 .17 0 0 0 .2-.2 .17 .17 0 0 0-.3-.1 .17 .17 0 0 0-.1 .2h-.2z" fill="none" stroke="#fbfaf6" stroke-width=".5"/>
<path d="M169.9 84.9h4.7M169.9 90.6h4.7" fill="none" stroke="#c0392b" stroke-width=".25"/>
<path d="M159.6 89.3l-.2 .5v1.2a.65 .65 0 0 0 .7 .7h1.7a.65 .65 0 0 0 .7-.7v-1.2a.65 .65 0 0 0-.7-.7h-1.7zM159.6 84l-.2 .5v1.3a.65 .65 0 0 0 .7 .6h1.7a.65 .65 0 0 0 .7-.6v-1.3a.65 .65 0 0 0-.7-.7h-1.7z" fill="#c9c4b8"/>
<path d="M159.5 90.3l2.8-.1 .1 .2-2.8 .1zM159.5 85.1l2.8-.1 .1 .3-2.8 .1zM159.5 85.1l.2-.1 .1 .2-.1 5.3-.2-.2zM162.1 85.1l.2-.1 .1 .2-.1 5.3-.2-.2z" fill="none" stroke="#333" stroke-width=".25"/>
<path d="M159.9 86.9l1 .2 .1 .3-.2 .2 .2 .7h-.3v-.5l-.2-.1h-.3v.6h-.3zM160.2 87.2h.3a.18 .18 0 0 1 .2 .1 .18 .18 0 0 1-.2 .2h-.3zM161.3 87a.38 .38 0 0 1 .6 0 .38 .38 0 0 1 0 .6 .44 .44 0 0 1-.1 .7 .44 .44 0 0 1-.6-.4h.2a.2 .2 0 0 0 .2 .2 .2 .2 0 0 0 .2-.2 .2 .2 0 0 0-.2-.2h-.1l.1-.2a.17 .17 0 0 0 .2-.2 .17 .17 0 0 0-.2-.1 .17 .17 0 0 0-.2 .2h-.2z" fill="none" stroke="#fbfaf6" stroke-width=".5"/>
<path d="M165.6 121.1l-.2 .6v1.6a.79 .79 0 0 0 .8 .8h3a.79 .79 0 0 0 .8-.8v-1.6a.79 .79 0 0 0-.8-.8h-3zM165.6 115l-.2 .6v1.6a.79 .79 0 0 0 .8 .8h3a.79 .79 0 0 0 .8-.8v-1.6a.79 .79 0 0 0-.8-.8h-3z" fill="#c9c4b8"/>
<path d="M165.5 116.2l4.2-.1 .1 .2-4.1 .1zM165.5 116.2l.2-.1 .1 .1-.1 6.6-.2-.2zM169.6 116.1l.2 .1-.1 6.6-.2-.2zM165.6 122.5h4.1l.1 .2-4.1 .1-.2-.1z" fill="none" stroke="#333" stroke-width=".25"/>
<path d="M166.5 118.5a.78 .78 0 0 1 1.3 .4h-.4a.48 .48 0 0 0-.7-.2 .48 .48 0 0 0-.1 .7 .41 .41 0 0 0 .4 .4 .41 .41 0 0 0 .4-.3h.4a.82 .82 0 0 1-1.1 .6 .82 .82 0 0 1-.4-1.1zM168.1 118.7l.7-.3v1.7h-.3v-1.2h-.4z" fill="none" stroke="#fbfaf6" stroke-width=".5"/>
<circle cx="150.4" cy="109.5" r="2.4" fill="#c9c4b8"/>
<path d="M147.6 108.1h1.8v.4h-.7v1.9h-.4v-1.9h-.7zM149.7 108.1h1a.72 .72 0 0 1 .7 .8 .72 .72 0 0 1-.8 .7h-.4v.8h-.5zM150.2 108.5h.4a.33 .33 0 0 1 .3 .3 .33 .33 0 0 1-.3 .4h-.4zM151.9 108.3a.64 .64 0 0 1 .9 0 .64 .64 0 0 1 0 .9 .73 .73 0 0 1-.2 1.2 .73 .73 0 0 1-1-.7h.4a.33 .33 0 0 0 .3 .4 .33 .33 0 0 0 .4-.3 .33 .33 0 0 0-.3-.4h-.2v-.3h.2a.29 .29 0 0 0 .2-.4 .29 .29 0 0 0-.3-.2 .29 .29 0 0 0-.3 .4h-.4z" fill="none" stroke="#fbfaf6" stroke-width=".5"/>
<circle cx="132.5" cy="109.5" r="2.4" fill="#c9c4b8"/>
<path d="M129.7 108.1h1.8v.4h-.7v1.9h-.4v-1.9h-.7zM131.8 108.1h1a.72 .72 0 0 1 .7 .8 .72 .72 0 0 1-.8 .7h-.5v.8h-.4zM132.2 108.5h.5a.33 .33 0 0 1 .3 .3 .33 .33 0 0 1-.3 .4h-.5zM133.9 108.2h1.2v.4h-.9l-.1 .4a.75 .75 0 0 1 1.1 .5 .75 .75 0 0 1-.6 1 .75 .75 0 0 1-.9-.7h.4a.36 .36 0 0 0 .5 .1 .36 .36 0 0 0 .1-.5 .36 .36 0 0 0-.5-.1l-.5 .1z" fill="none" stroke="#fbfaf6" stroke-width=".5"/>
<path d="M121.9 132.2l-.2 .5v1.5a.72 .72 0 0 0 .7 .7h1.6a.72 .72 0 0 0 .7-.7v-1.5a.72 .72 0 0 0-.7-.7h-1.6zM121.9 127.2l-.2 .6v1.4a.72 .72 0 0 0 .7 .7h1.6a.71 .71 0 0 0 .7-.7v-1.4a.72 .72 0 0 0-.7-.8h-1.6z" fill="#c9c4b8"/>
<path d="M121.8 133.5l2.7-.1 .1 .2-2.7 .1zM121.9 128.2h2.6l.1 .3-2.7 .1-.1-.1zM121.9 128.2l.2 .2-.1 5.3-.2-.2zM124.3 128.3l.2-.1 .1 .2-.1 5.3-.2-.2z" fill="none" stroke="#333" stroke-width=".25"/>
<path d="M122.3 130.3a.59 .59 0 0 1 1 .3h-.3l-.1-.2a.4 .4 0 0 0-.5 .4 .4 .4 0 0 0 .5 .4l.1-.2h.3a.65 .65 0 0 1-1 .3 .65 .65 0 0 1 0-1zM123.9 130.2h.3v.8h.1l-.1 .5h-.3v-.3h-.5zM123.9 130.4v.6h-.3z" fill="none" stroke="#fbfaf6" stroke-width=".5"/>
<path d="M163.4 133.2l-.2 .5v1.4a.72 .72 0 0 0 .7 .7h2.4a.72 .72 0 0 0 .7-.7v-1.4a.72 .72 0 0 0-.7-.7h-2.4zM163.4 126.4l-.2 .5v1.4a.72 .72 0 0 0 .7 .7h2.4a.72 .72 0 0 0 .7-.7v-1.4a.72 .72 0 0 0-.7-.7h-2.4z" fill="#c9c4b8"/>
<path d="M163.5 134.1l3.1-.1 .1 .2-3 .1zM163.5 127.7l3.1-.1 .1 .2-3 .1zM163.5 127.7l.2-.1 .1 .2-.1 6.5-.2-.1zM166.4 127.7l.2-.1 .1 .2-.1 6.5-.2-.1z" fill="none" stroke="#333" stroke-width=".25"/>
<path d="M163.3 130h1.1v.3h-.8v.3h.7v.3h-.7v.6h-.3zM164.6 130h.7a.39 .39 0 0 1 .5 .2 .39 .39 0 0 1-.2 .5 .45 .45 0 0 1 .2 .6 .45 .45 0 0 1-.5 .2h-.7zM164.9 130.9h.4a.21 .21 0 0 1 .2 .2 .21 .21 0 0 1-.2 .2h-.4zM164.9 130.3h.3a.18 .18 0 0 1 .3 .1 .18 .18 0 0 1-.2 .2h-.4zM166.1 130.3l.7-.3v1.5h-.3v-1h-.4z" fill="none" stroke="#fbfaf6" stroke-width=".5"/>
<circle cx="114.6" cy="109.5" r="2.4" fill="#c9c4b8"/>
<path d="M111.8 108.1h1.8v.4h-.7v1.9h-.5v-1.9h-.6zM113.9 108.1h.9a.72 .72 0 0 1 .8 .8 .72 .72 0 0 1-.8 .7h-.5v.8h-.4zM114.3 108.5h.5a.33 .33 0 0 1 .3 .3 .33 .33 0 0 1-.3 .4h-.5zM115.9 108.5a.45 .45 0 0 0 .6-.3h.4v2.2h-.5v-1.6h-.5z" fill="none" stroke="#fbfaf6" stroke-width=".5"/>
<path d="M10 10h277v190h-277z" fill="none" stroke="#111" stroke-width=".5"/>
<path d="M187 172h100v28h-100z" fill="#fff" stroke="#111" stroke-width=".4"/>
<text font-size="4.2" x="190" y="179">ESP32-M2-COMPANION — assembly</text>
<g font-size="4">
<text x="18" y="15">TOP</text>
<text x="102.4" y="15">BOTTOM — seen from below</text>
</g>
<g font-size="3.2" fill="#0b3d91">
<text x="51.2" y="74.1">U2</text>
<text x="130.4" y="120.3">D2</text>
<text x="142.9" y="120.3">D1</text>
<text x="38" y="129.3">J4</text>
<text x="70.6" y="129.3">J3</text>
<text x="110.9" y="131.8">U1</text>
</g>
<g font-size="3.1" fill="#0b3d91">
<text x="111.7" y="110.4">TP1</text>
<text x="120.7" y="110.4">TP6</text>
<text x="129.6" y="110.4">TP5</text>
<text x="138.6" y="110.4">TP4</text>
<text x="147.6" y="110.4">TP3</text>
<text x="156.5" y="110.4">TP2</text>
</g>
<text font-size="3" x="190" y="185">Sheet 1/2 · assembly drawing</text>
<g font-size="2.8" fill="#c0392b">
<text x="175.2" y="74.8">+</text>
<text x="175" y="80.5">K</text>
<text x="175.2" y="85.6">+</text>
<text x="175" y="91.4">K</text>
</g>
<g font-size="2.6">
<text x="190" y="20">Scale 3.2:1. Grey = copper pads; bold = refdes.</text>
<text x="190" y="24.2">Red numbers = pad numbers (polarized parts, connectors).</text>
<text x="190" y="28.4">LEDs: '+' = anode (pad 2, wired to R3/R4),</text>
<text x="194.3" y="32.6">'K' = cathode (pad 1) = SILK BAR end.</text>
<text x="190" y="36.8">D1/D2 BAT54A: pin 3 = common anode (card side).</text>
<text x="190" y="41">U1 USBLC6: pin 1 = I/O1 (D+ in), silk triangle.</text>
<text x="190" y="45.2">J3 pin 1 = GND (Qwiic); J4 pin 1 = TXD0.</text>
<text x="190" y="49.4">DNP (red X): R5 R6 (I2C pull-ups), C8 C9 (USB SI).</text>
<text x="190" y="53.6">TP1-6: bare pads, not placed (silk: function).</text>
<text x="190" y="57.8">Bottom view mirrored like JLC's bottom preview:</text>
<text x="190" y="62">N/S (screw / fingers) is invariant, E/W swap.</text>
<text x="190" y="66.2">Verify every polarized part against the JLC</text>
<text x="190" y="70.4">preview with fab/polarity_checklist.md.</text>
<text x="190" y="190.5">Rev v1.0 Rev B · v1.0-34-g16aa571</text>
<text x="190" y="195.5">2026-10-06 · CERN-OHL-P v2 · Stefano Viola</text>
</g>
<g font-size="2.4" fill="#0b3d91">
<text x="159.7" y="120.1">C2</text>
<text x="166.1" y="120.1">C1</text>
</g>
<g font-size="2.2" fill="#c0392b">
<text x="178.8" y="77.5">D4</text>
<text x="178.8" y="88.4">D3</text>
</g>
<text font-size="2.1" fill="#0b3d91" x="163.1" y="131.5">FB1</text>
<g font-size="1.8" fill="#0b3d91">
<text x="156.3" y="56.9">C7</text>
<text x="162.7" y="56.9">C6</text>
<text x="159.8" y="77.4">R4</text>
<text x="167.8" y="77.4">D4</text>
<text x="159.8" y="88.3">R3</text>
<text x="167.8" y="88.3">D3</text>
<text x="133.2" y="96.3">R7</text>
<text x="143.5" y="96.3">R8</text>
<text x="109.5" y="119.9">C5</text>
<text x="115.6" y="119.9">R1</text>
<text x="121.7" y="119.9">R2</text>
<text x="153.7" y="119.9">C3</text>
<text x="122" y="131.5">C4</text>
</g>
<g font-size="1.8" fill="#555">
<text x="115.5" y="95.6">R5</text>
<text x="120.6" y="95.6">C9</text>
<text x="125.7" y="95.6">C8</text>
<text x="154.3" y="95.6">R6</text>
</g>
<g font-size="1.6" fill="#c0392b">
<text x="24.8" y="56.8">1</text>
<text x="115" y="101.7">DNP</text>
<text x="120.1" y="101.7">DNP</text>
<text x="125.2" y="101.7">DNP</text>
<text x="153.8" y="101.7">DNP</text>
<text x="129" y="119.9">3</text>
<text x="135" y="116.8">2</text>
<text x="141.5" y="119.9">3</text>
<text x="147.5" y="116.8">2</text>
<text x="135" y="122.9">1</text>
<text x="147.5" y="122.9">1</text>
<text x="108.9" y="128.4">4</text>
<text x="108.9" y="131.4">5</text>
<text x="116.2" y="131.4">2</text>
<text x="116.2" y="128.4">3</text>
<text x="28.1" y="133.1">1</text>
<text x="31.3" y="133.1">2</text>
<text x="34.5" y="133.1">3</text>
<text x="37.7" y="133.1">4</text>
<text x="40.9" y="133.1">5</text>
<text x="44.1" y="133.1">6</text>
<text x="47.3" y="133.1">7</text>
<text x="50.5" y="133.1">8</text>
<text x="67.2" y="133.1">1</text>
<text x="70.4" y="133.1">2</text>
<text x="73.6" y="133.1">3</text>
<text x="76.8" y="133.1">4</text>
<text x="108.9" y="134.4">6</text>
<text x="116.2" y="134.4">1</text>
</g>
</svg>
